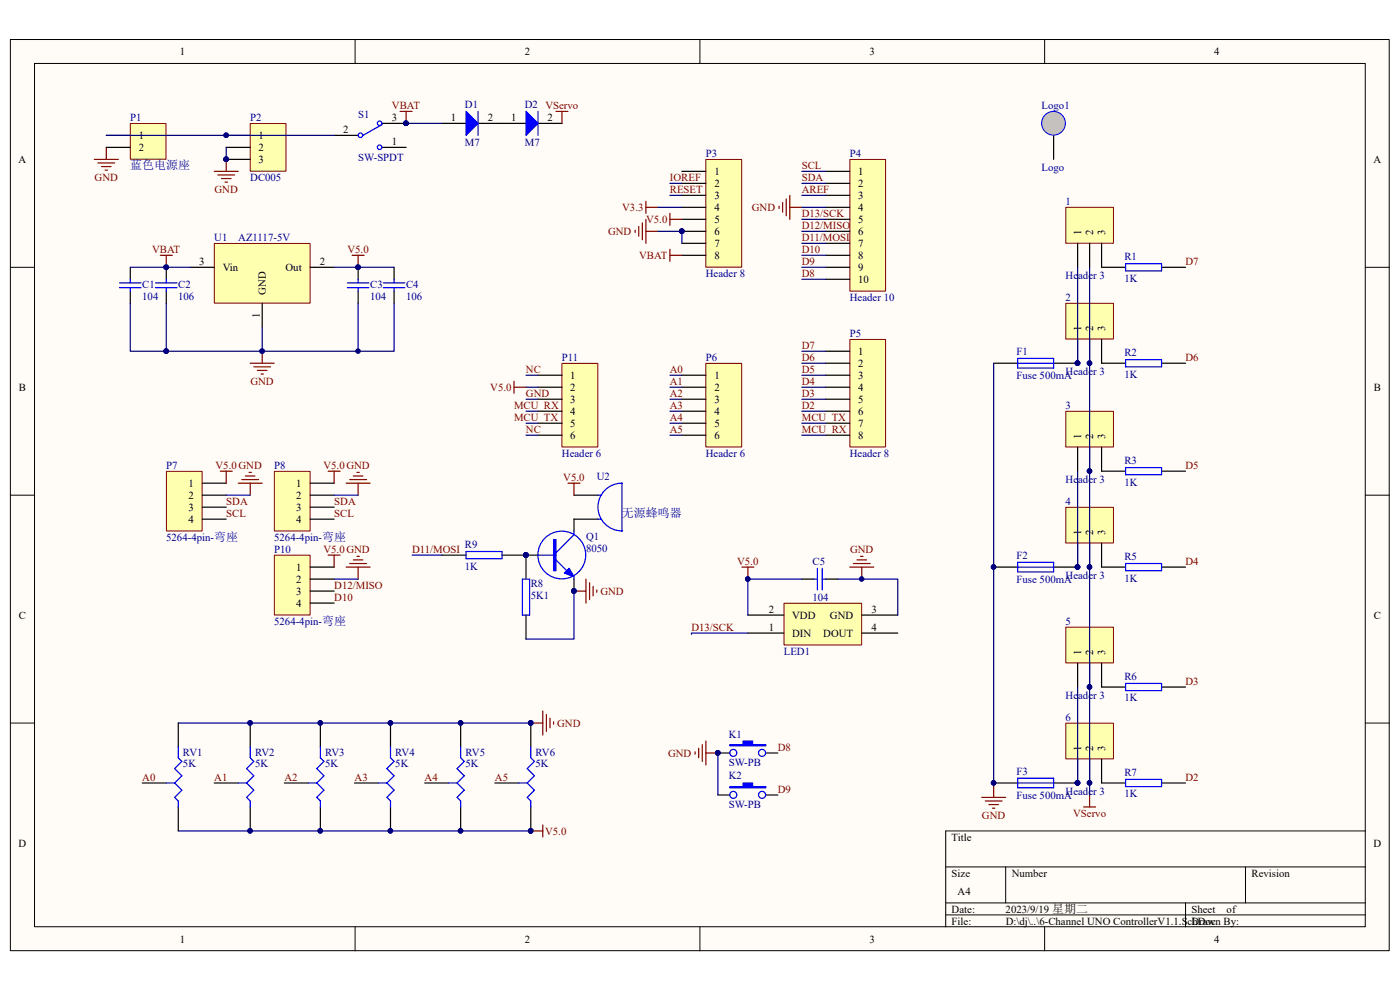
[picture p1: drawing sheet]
<svg xmlns="http://www.w3.org/2000/svg" width="297mm" height="210mm" viewBox="0 0 297 210" stroke-linecap="round" stroke-linejoin="round" font-family="sans-serif">
<path d="M2.2 8.4h292.5v193.3h-292.5z" fill="#fffcf8"/>
<path d="M2.2 8.4h292.5v193.3h-292.5z" fill="none" stroke="#000" stroke-width=".21"/>
<path d="M7.4 13.5h282.2v183.1h-282.2z" fill="#fffcf8"/>
<g fill="none" stroke="#000" stroke-width=".21">
<path d="M7.3 13.5h282.3v183.1h-282.3zM75.3 8.4v5.1M148.5 8.4v5.1M221.6 8.4v5.1M2.2 56.7h5.1M289.7 56.7h5.1M2.2 105h5.1M289.7 105h5.1M2.2 153.4h5.1M289.7 153.4h5.1M289.7 176.3h-89.1v20.3M75.3 196.6v5.1"/>
<path d="M148.5 196.6v5.1M200.6 183.9h89.1M200.6 191.5h89.1M200.6 194.1h89.1M213.4 183.9v7.6M221.6 196.6v5.1M251.5 191.5v5.1M264.2 183.9v7.6"/>
</g>
<path d="M149.8 77.1h7.6v17.7h-7.6z" fill="#ffffb0"/>
<path d="M149.7 77.1h7.7v17.7h-7.7z" fill="none" stroke="#800000" stroke-width=".21"/>
<path d="M144.7 79.6h5.1M144.7 82.1h5.1M144.7 84.7h5.1M144.7 87.2h5.1M144.7 89.8h5.1M144.7 92.3h5.1" fill="none" stroke="#000" stroke-width=".25"/>
<path d="M149.8 33.9h7.6v22.8h-7.6z" fill="#ffffb0"/>
<path d="M149.7 33.8h7.7v22.9h-7.7z" fill="none" stroke="#800000" stroke-width=".21"/>
<path d="M144.7 36.4h5.1M144.7 38.9h5.1M144.7 41.4h5.1M144.7 44h5.1M144.7 46.5h5.1M144.7 49.1h5.1M144.7 51.6h5.1M144.7 54.2h5.1" fill="none" stroke="#000" stroke-width=".25"/>
<circle cx="144.6" cy="49" r=".48" fill="#000080" stroke="#000080" stroke-width=".21"/>
<path d="M180.3 72.1h7.6v22.7h-7.6z" fill="#ffffb0"/>
<path d="M180.3 72h7.6v22.8h-7.6z" fill="none" stroke="#800000" stroke-width=".21"/>
<path d="M175.2 74.5h5.1M175.2 77.1h5.1M175.2 79.6h5.1M175.2 82.1h5.1M175.2 84.7h5.1M175.2 87.2h5.1M175.2 89.8h5.1M175.2 92.3h5.1" fill="none" stroke="#000" stroke-width=".25"/>
<path d="M180.3 33.9h7.6v27.9h-7.6z" fill="#ffffb0"/>
<path d="M180.3 33.8h7.6v28h-7.6z" fill="none" stroke="#800000" stroke-width=".21"/>
<path d="M175.2 36.4h5.1M175.2 38.9h5.1M175.2 41.4h5.1M175.2 44h5.1M175.2 46.5h5.1M175.2 49.1h5.1M175.2 51.6h5.1M175.2 54.2h5.1M175.2 56.7h5.1M175.2 59.2h5.1" fill="none" stroke="#000" stroke-width=".25"/>
<path d="M134.7 48.8v.5M135.5 48.1v2M136.3 47.3v3.6M137 42.7v2.6M137 46.5v5.1M137 44h2.6M137 49.1h2.6M142.1 45.3v2.5M142.1 52.9v2.5M142.1 46.5h2.6M142.1 54.2h2.6" fill="none" stroke="#800000" stroke-width=".25"/>
<path d="M35.3 100h7.6v12.6h-7.6z" fill="#ffffb0"/>
<path d="M35.3 100h7.6v12.6h-7.6z" fill="none" stroke="#800000" stroke-width=".21"/>
<path d="M42.9 102.5h5.1M42.9 105h5.1M42.9 107.6h5.1M42.9 110.1h5.1" fill="none" stroke="#000" stroke-width=".25"/>
<path d="M58.3 100h7.5v12.6h-7.5z" fill="#ffffb0"/>
<path d="M58.2 100h7.6v12.6h-7.6z" fill="none" stroke="#800000" stroke-width=".21"/>
<path d="M65.8 102.5h5.1M65.8 105h5.1M65.8 107.6h5.1M65.8 110.1h5.1" fill="none" stroke="#000" stroke-width=".25"/>
<path d="M58.3 117.8h7.5v12.7h-7.5z" fill="#ffffb0"/>
<path d="M58.2 117.8h7.6v12.7h-7.6z" fill="none" stroke="#800000" stroke-width=".21"/>
<path d="M27.6 56.7v2.5M35.3 56.7v2.5M76 56.7v2.5M83.6 56.7v2.5M27.6 61.8v2.5M35.3 61.8v2.5M76 61.8v2.5M83.6 61.8v2.5M65.8 120.3h5.1M65.8 122.9h5.1M65.8 125.4h5.1M65.8 127.9h5.1" fill="none" stroke="#000" stroke-width=".25"/>
<g fill="none" stroke="#800000" stroke-width=".25">
<path d="M34 54.2h2.5M35.3 54.2v2.5M74.7 54.2h2.5M76 54.2v2.5M165.3 43.7v.5M166 43v2M166.8 42.2v3.6M167.6 41.4v5.1M167.6 44h2.5M53.1 77.1h5.1M53.8 77.8h3.6M54.6 78.6h2"/>
<path d="M55.4 79.3h.5M55.6 74.5v2.6M46.7 100h2.6M48 100v2.5M69.6 100h2.6M70.9 100v2.5M50.5 102.5h5.1M51.3 101.7h3.6M52.1 101h2M52.8 100.2h.5M53.1 102.5v2.5M69.6 117.8h2.6"/>
<path d="M70.9 117.8v2.5M73.4 102.5h5.1M74.2 101.7h3.6M74.2 119.5h3.6M75 101h2M75 118.8h2M75.7 100.2h.5M75.7 118h.5M76 102.5v2.5M73.4 120.3h5.1M76 120.3v2.6"/>
</g>
<g fill="#000080" stroke="#000080" stroke-width=".21">
<circle cx="35.2" cy="56.7" r=".48"/>
<circle cx="76" cy="56.7" r=".48"/>
<circle cx="55.6" cy="74.5" r=".48"/>
<circle cx="76" cy="74.5" r=".48"/>
<circle cx="35.2" cy="74.5" r=".48"/>
</g>
<g fill="none" stroke="#00f" stroke-width=".25">
<path d="M27.6 59.2v.8M35.3 59.2v.8M76 59.2v.8M83.6 59.2v.8M25.4 61h4.5M25.4 60h4.5M27.6 61v.8M33 61h4.6M33 60h4.6M35.3 61v.8M73.7 61h4.6M73.7 60h4.6"/>
<path d="M76 61v.8M81.3 61h4.6M81.3 60h4.6M83.6 61v.8"/>
</g>
<g fill="none" stroke="#000080" stroke-width=".25">
<path d="M142.1 38.9h2.6M170.1 38.9h5.1M170.1 36.4h5.1M139.6 44h5.1M142.1 41.4h2.6M170.1 44h5.1M170.1 51.6h5.1M170.1 49.1h5.1M170.1 54.2h5.1M170.1 56.7h5.1M170.1 59.2h5.1M170.1 46.5h5.1"/>
<path d="M170.1 41.4h5.1M27.6 64.3v10.2h7.7M76 64.3v10.2M142.1 79.6h2.6M170.1 79.6h5.1M170.1 77.1h5.1M170.1 74.5h5.1M142.1 92.3h2.6M142.1 89.8h2.6M142.1 87.2h2.6M142.1 84.7h2.6M142.1 82.1h2.6"/>
<path d="M170.1 92.3h5.1M170.1 89.8h5.1M170.1 87.2h5.1M170.1 84.7h5.1M170.1 82.1h5.1M48 105h5.1M70.9 105h5.1M70.9 122.9h5.1"/>
</g>
<path d="M45.5 51.7h20.3v12.6h-20.3z" fill="#ffffb0"/>
<path d="M45.5 51.6h20.3v12.7h-20.3z" fill="none" stroke="#800000" stroke-width=".21"/>
<path d="M223.5 28.7v5.1M40.4 56.7h5.1M65.8 56.7h5.1M55.6 64.3v5.1" fill="none" stroke="#000" stroke-width=".25"/>
<path d="M27.6 56.7h12.8M70.9 56.7h12.7M55.6 69.4v5.1" fill="none" stroke="#000080" stroke-width=".25"/>
<circle cx="55.6" cy="74.5" r=".48" fill="#000080" stroke="#000080" stroke-width=".21"/>
<circle cx="223.5" cy="26.1" r="2.52" fill="#c0c0c0" stroke="#00f" stroke-width=".21"/>
<path d="M226.1 44h10.1v7.6h-10.1z" fill="#ffffb0"/>
<path d="M226.1 44h10.1v7.6h-10.1z" fill="none" stroke="#800000" stroke-width=".21"/>
<path d="M228.6 51.6v5.1M231.2 51.6v5.1M233.7 51.6v5.1M210.8 77.1h5.1M223.5 77.1h5.1" fill="none" stroke="#000" stroke-width=".25"/>
<circle cx="228.6" cy="77" r=".48" fill="#000080" stroke="#000080" stroke-width=".21"/>
<path d="M215.9 76h7.6v2.1h-7.6zM215.9 77.1h7.6" fill="none" stroke="#00f" stroke-width=".25"/>
<path d="M226.1 64.4h10.1v7.5h-10.1z" fill="#ffffb0"/>
<path d="M226.1 64.3h10.1v7.6h-10.1z" fill="none" stroke="#800000" stroke-width=".21"/>
<g fill="none" stroke="#000" stroke-width=".25">
<path d="M233.7 56.7h5.1M246.4 56.7h5.1M228.6 72v5.1M231.2 72v5.1M233.7 72v5.1h5.1M246.4 77.1h5.1M37.8 153.4v5.1M53.1 153.4v5.1M68 153.4v5.1M82.8 153.4v5.1M97.7 153.4v5.1M112.6 153.4v5.1"/>
<path d="M30.2 166.1h5.1M37.8 171.2v5.1M45.5 166.1h5M53.1 171.2v5.1M60.3 166.1h5.1M68 171.2v5.1M75.2 166.1h5.1M82.8 171.2v5.1M90.1 166.1h5.1M97.7 171.2v5.1M105 166.1h5.1M112.6 171.2v5.1"/>
</g>
<g fill="#000080" stroke="#000080" stroke-width=".21">
<circle cx="228.6" cy="77" r=".48"/>
<circle cx="231.1" cy="77" r=".48"/>
<circle cx="53.1" cy="176.3" r=".48"/>
<circle cx="53.1" cy="153.4" r=".48"/>
<circle cx="67.9" cy="176.3" r=".48"/>
<circle cx="67.9" cy="153.4" r=".48"/>
<circle cx="82.8" cy="176.3" r=".48"/>
<circle cx="82.8" cy="153.4" r=".48"/>
<circle cx="97.7" cy="176.3" r=".48"/>
<circle cx="97.7" cy="153.4" r=".48"/>
<circle cx="112.6" cy="176.3" r=".48"/>
<circle cx="112.6" cy="153.4" r=".48"/>
</g>
<g fill="none" stroke="#00f" stroke-width=".25">
<path d="M238.8 55.9h7.6v1.6h-7.6zM238.8 76.3h7.6v1.5h-7.6zM37.8 158.5v2.3l.8 .7-1.5 1.5 1.5 1.6-1.5 1.5M53.1 158.5v2.3l.7 .7-1.5 1.5 1.5 1.6-1.5 1.5M68 158.5v2.3l.7 .7-1.5 1.5 1.5 1.6-1.5 1.5M82.8 158.5v2.3l.8 .7-1.5 1.5 1.5 1.6-1.5 1.5M97.7 158.5v2.3l.8 .7-1.5 1.5 1.5 1.6-1.5 1.5M112.6 158.5v2.3l.8 .7-1.6 1.5 1.6 1.6-1.6 1.5M35.3 166.1h1.8M37.1 166.1l1.5 1.5-1.5 1.6 .7 .7v1.3M50.5 166.1h1.8M52.3 166.1l1.5 1.5-1.5 1.6 .8 .7v1.3"/>
<path d="M65.4 166.1h1.8M67.2 166.1l1.5 1.5-1.5 1.6 .8 .7v1.3M80.3 166.1h1.8M82.1 166.1l1.5 1.5-1.5 1.6 .7 .7v1.3M95.2 166.1h1.8M97 166.1l1.5 1.5-1.5 1.6 .7 .7v1.3M110.1 166.1h1.7M111.8 166.1l1.6 1.5-1.6 1.6 .8 .7v1.3"/>
</g>
<path d="M20 33.8h5.1M20.8 34.6h3.5M21.5 35.3h2.1M22.3 36.1h.5M22.6 31.3v2.5M112.6 153.4h2.6M115.2 150.8v5.1M115.9 151.6v3.6M116.7 152.4v2M117.4 153.1v.5" fill="none" stroke="#800000" stroke-width=".25"/>
<path d="M37.8 153.4h74.8M37.8 176.3h74.8" fill="none" stroke="#000080" stroke-width=".25"/>
<path d="M27.7 26.2h7.5v7.6h-7.5z" fill="#ffffb0"/>
<path d="M27.6 26.2h7.6v7.6h-7.6z" fill="none" stroke="#800000" stroke-width=".21"/>
<path d="M22.6 28.7h5M22.6 31.3h5M70.9 28.7h5.1M81.1 31.3h5.1M81.1 26.2h5.1" fill="none" stroke="#000" stroke-width=".25"/>
<path d="M84.9 23.6h2.5M86.2 23.6v2.6" fill="none" stroke="#800000" stroke-width=".25"/>
<circle cx="86.1" cy="26.1" r=".48" fill="#000080" stroke="#000080" stroke-width=".21"/>
<g fill="none" stroke="#00f" stroke-width=".25">
<path d="M81.1 26.4l-4.1 2.3"/>
<circle cx="76.5" cy="28.7" r=".48"/>
<circle cx="80.5" cy="26.2" r=".48"/>
<circle cx="80.5" cy="31.2" r=".48"/>
</g>
<path d="M53.1 26.2h7.6v10.1h-7.6z" fill="#ffffb0"/>
<path d="M53.1 26.2h7.6v10.1h-7.6z" fill="none" stroke="#800000" stroke-width=".21"/>
<path d="M48 28.7h5.1M48 31.3h5.1M48 33.8h5.1M152.3 159.7h2.5M162.5 159.7h2.5M152.3 168.6h2.5M162.5 168.6h2.5" fill="none" stroke="#000" stroke-width=".25"/>
<g fill="#000080" stroke="#000080" stroke-width=".21">
<circle cx="48" cy="28.7" r=".48"/>
<circle cx="48" cy="33.8" r=".48"/>
<circle cx="152.3" cy="159.7" r=".48"/>
</g>
<path d="M45.5 36.4h5M46.2 37.1h3.6M47 37.9h2M47.7 38.6h.5M48 33.8v2.6M147.5 159.5v.5M148.2 158.7v2.1M149 158v3.5M149.8 157.2v5.1M149.8 159.7h2.5" fill="none" stroke="#800000" stroke-width=".25"/>
<path d="M48 31.3v2.5M152.3 159.7v8.9" fill="none" stroke="#000080" stroke-width=".25"/>
<g fill="#00f" stroke="#00f" stroke-width=".25">
<path d="M154.8 158h2.8v-.8h2.1v.8h2.8v.2h-7.7z" fill-rule="evenodd"/>
<path d="M154.8 166.9h2.8v-.8h2.1v.8h2.8v.2h-7.7z" fill-rule="evenodd"/>
</g>
<g fill="none" stroke="#00f" stroke-width=".25">
<circle cx="155.6" cy="159.7" r=".75"/>
<circle cx="161.7" cy="159.7" r=".75"/>
<circle cx="155.6" cy="168.6" r=".75"/>
<circle cx="161.7" cy="168.6" r=".75"/>
</g>
<path d="M226.1 87.3h10.1v7.5h-10.1z" fill="#ffffb0"/>
<path d="M226.1 87.2h10.1v7.6h-10.1z" fill="none" stroke="#800000" stroke-width=".21"/>
<path d="M228.6 94.9v5.1M231.2 94.9v5.1M233.7 94.9v5.1M210.8 120.3h5.1M223.5 120.3h5.1" fill="none" stroke="#000" stroke-width=".25"/>
<g fill="#000080" stroke="#000080" stroke-width=".21">
<circle cx="231.1" cy="99.9" r=".48"/>
<circle cx="210.8" cy="120.3" r=".48"/>
<circle cx="228.6" cy="120.3" r=".48"/>
</g>
<path d="M215.9 119.3h7.6v2h-7.6zM215.9 120.3h7.6" fill="none" stroke="#00f" stroke-width=".25"/>
<path d="M226.1 107.7h10.1v7.5h-10.1z" fill="#ffffb0"/>
<path d="M226.1 107.6h10.1v7.6h-10.1z" fill="none" stroke="#800000" stroke-width=".21"/>
<path d="M233.7 100h5.1M246.4 100h5.1M228.6 115.2v5.1M231.2 115.2v5.1M233.7 115.2v5.1h5.1M246.4 120.3h5.1" fill="none" stroke="#000" stroke-width=".25"/>
<g fill="#000080" stroke="#000080" stroke-width=".21">
<circle cx="228.6" cy="120.3" r=".48"/>
<circle cx="231.1" cy="120.3" r=".48"/>
</g>
<path d="M238.8 99.2h7.6v1.5h-7.6zM238.8 119.5h7.6v1.6h-7.6z" fill="none" stroke="#00f" stroke-width=".25"/>
<path d="M210.8 77.1v89.5" fill="none" stroke="#000080" stroke-width=".25"/>
<path d="M208.3 169.2h5.1M209 169.9h3.6M209.8 170.7h2M210.6 171.4h.5M210.8 166.6v2.6" fill="none" stroke="#800000" stroke-width=".25"/>
<path d="M226.1 133.1h10.1v7.5h-10.1z" fill="#ffffb0"/>
<path d="M226.1 133.1h10.1v7.5h-10.1z" fill="none" stroke="#800000" stroke-width=".21"/>
<path d="M228.6 140.7v5M231.2 140.7v5M233.7 140.7v5M210.8 166.1h5.1M223.5 166.1h5.1" fill="none" stroke="#000" stroke-width=".25"/>
<g fill="#000080" stroke="#000080" stroke-width=".21">
<circle cx="231.1" cy="145.7" r=".48"/>
<circle cx="210.8" cy="166.1" r=".48"/>
<circle cx="228.6" cy="166.1" r=".48"/>
</g>
<path d="M215.9 165.1h7.6v2h-7.6zM215.9 166.1h7.6" fill="none" stroke="#00f" stroke-width=".25"/>
<path d="M226.1 153.5h10.1v7.5h-10.1z" fill="#ffffb0"/>
<path d="M226.1 153.4h10.1v7.6h-10.1z" fill="none" stroke="#800000" stroke-width=".21"/>
<g fill="none" stroke="#000" stroke-width=".25">
<path d="M93.8 26.2h5.1M101.4 26.2h10.2M114.1 26.2h5.1M93.8 117.8h5.1M106.5 117.8h7.6M111.6 117.8v5.1M121.8 105h5.1M126.9 110.1h-5.1v2.6M111.6 130.5v5.1M121.8 122.9v2.5M170.1 122.9h2.5M175.2 122.9h2.5"/>
<path d="M233.7 145.7h5.1M246.4 145.7h5.1M228.6 161v5.1M231.2 161v5.1M233.7 161v5.1h5.1M246.4 166.1h5.1"/>
</g>
<g fill="#000080" stroke="#000080" stroke-width=".21">
<circle cx="228.6" cy="166.1" r=".48"/>
<circle cx="231.1" cy="166.1" r=".48"/>
<circle cx="86.1" cy="26.1" r=".48"/>
<circle cx="228.6" cy="77" r=".48"/>
<circle cx="144.6" cy="49" r=".48"/>
<circle cx="35.2" cy="74.5" r=".48"/>
<circle cx="228.6" cy="120.3" r=".48"/>
<circle cx="111.6" cy="117.7" r=".48"/>
<circle cx="121.7" cy="125.4" r=".48"/>
<circle cx="182.8" cy="122.8" r=".48"/>
</g>
<g fill="none" stroke="#00f" stroke-width=".25">
<path d="M101.4 23.6v5.1M114.1 23.6v5.1M98.9 117h7.6v1.5h-7.6zM114.1 117.8h3.9M118 118.8l2.2 2.3M121.8 112.7v.7l-3.8 3.9M126.9 110.1h.7M126.9 105h.7M131.9 112.6h.1a5.1 5.1 0 0 1-5.1-5 5.1 5.1 0 0 1 5.1-5.1l-.1 10.2M110.8 122.9h1.6v7.6h-1.6zM121.8 122.3v.6M172.6 122.9h.8"/>
<path d="M173.4 120.6v4.5M174.4 122.9h.8M174.4 120.6v4.5M238.8 145h7.6v1.5h-7.6zM238.8 165.3h7.6v1.6h-7.6z"/>
<circle cx="119.2" cy="117.7" r="5.1"/>
</g>
<g fill="#00f" stroke="#00f" stroke-width=".25">
<path d="M98.9 23.6l2.5 2.6-2.5 2.5z"/>
<path d="M111.6 23.6l2.5 2.6-2.5 2.5z"/>
<path d="M119.7 121.6l1.1-1 1 1.7z"/>
<path d="M117.4 114.5h.6v6.6h-.6z" fill-rule="evenodd"/>
</g>
<path d="M22.6 28.7h48.3M86.2 26.2h7.6M139.6 49.1h5.1v2.5M228.6 56.7v20.4M231.2 56.7v111.9M35.3 64.3v10.2h48.3v-10.2M228.6 100v20.3M87.4 117.8h6.4M121.8 125.4v10.2h-10.2M228.6 145.7v20.4" fill="none" stroke="#000080" stroke-width=".25"/>
<g fill="none" stroke="#800000" stroke-width=".25">
<path d="M118 23.6h2.5M119.2 23.6v2.6M120.5 102.5h2.5M121.8 102.5v2.5M181 119.5h3.6M181.8 118.8h2M182.6 118h.5M121.8 125.4h2.5M124.3 122.9v5M125.1 123.6v3.6M125.8 124.4v2M126.6 125.1v.6"/>
<path d="M180.3 120.3h5.1M182.8 120.3v2.6M229.9 171.2h2.5M231.2 168.6v2.6"/>
</g>
<path d="M166.4 128h16.4v8.8h-16.4z" fill="#ffffb0"/>
<path d="M166.3 128h16.5v8.8h-16.5z" fill="none" stroke="#800000" stroke-width=".21"/>
<path d="M158.7 130.5h7.6M158.7 134.3h7.6M182.8 130.5h7.7M182.8 134.3h7.7" fill="none" stroke="#000" stroke-width=".25"/>
<path d="M158.7 134.3h-12v.3M170.1 122.9h-11.4v7.6M177.7 122.9h12.8v7.6" fill="none" stroke="#000080" stroke-width=".25"/>
<g fill="#000080" stroke="#000080" stroke-width=".21">
<circle cx="158.6" cy="122.8" r=".48"/>
<circle cx="112.6" cy="176.3" r=".48"/>
</g>
<path d="M157.4 120.3h2.5M158.7 120.3v2.6M112.6 176.3h2.6M115.2 175v2.5" fill="none" stroke="#800000" stroke-width=".25"/>
<path d="M119.3 77.1h7.5v17.7h-7.5z" fill="#ffffb0"/>
<path d="M119.2 77.1h7.6v17.7h-7.6z" fill="none" stroke="#800000" stroke-width=".21"/>
<path d="M114.1 79.6h5.1M114.1 82.1h5.1M114.1 84.7h5.1M114.1 87.2h5.1M114.1 89.8h5.1M114.1 92.3h5.1" fill="none" stroke="#000" stroke-width=".25"/>
<path d="M111.6 79.6h2.5M111.6 82.1h2.5M111.6 84.7h2.5M111.6 87.2h2.5M111.6 89.8h2.5M111.6 92.3h2.5" fill="none" stroke="#000080" stroke-width=".25"/>
<path d="M109 80.9v2.5M109 82.1h2.6" fill="none" stroke="#800000" stroke-width=".25"/>
<g font-size="2.5" fill="#000080">
<text x="27.6" y="35.9">蓝色电源座</text>
<text x="132" y="109.6">无源蜂鸣器</text>
</g>
<g font-size="2.3">
<text x="38.2" y="11.7">1</text>
<text x="111.3" y="11.7">2</text>
<text x="184.5" y="11.7">3</text>
<text x="257.6" y="11.7">4</text>
<text x="29.4" y="29.5">1</text>
<text x="54.9" y="29.5">1</text>
<text x="72.8" y="28.2">2</text>
<text x="83.1" y="25.7">3</text>
<text x="95.7" y="25.7">1</text>
<text x="103.5" y="25.7">2</text>
<text x="108.4" y="25.7">1</text>
<text x="116.2" y="25.7">2</text>
<text x="3.9" y="34.6">A</text>
<text x="29.4" y="32">2</text>
<text x="54.9" y="32">2</text>
<text x="54.9" y="34.6">3</text>
<text x="83.1" y="30.8">1</text>
<text x="291.4" y="34.6">A</text>
<text x="151.6" y="37.1">1</text>
<text x="151.6" y="39.7">2</text>
<text x="182.1" y="37.1">1</text>
<text x="182.1" y="39.7">2</text>
<text x="151.6" y="42.2">3</text>
<text x="151.6" y="44.7">4</text>
<text x="151.6" y="47.3">5</text>
<text x="182.1" y="42.2">3</text>
<text x="182.1" y="44.7">4</text>
<text x="182.1" y="47.3">5</text>
<text x="151.6" y="49.8">6</text>
<text x="151.6" y="52.4">7</text>
<text x="182.1" y="49.8">6</text>
<text x="182.1" y="52.4">7</text>
<text x="229.4" y="49.8" transform="rotate(-90 229.4 49.8)">1</text>
<text x="231.9" y="49.8" transform="rotate(-90 231.9 49.8)">2</text>
<text x="234.5" y="49.8" transform="rotate(-90 234.5 49.8)">3</text>
<text x="42.2" y="56.2">3</text>
<text x="47.2" y="57.5">Vin</text>
<text x="60.6" y="57.5">Out</text>
<text x="67.8" y="56.2">2</text>
<text x="151.6" y="54.9">8</text>
<text x="182.1" y="54.9">8</text>
<text x="182.1" y="57.5">9</text>
<text x="56.4" y="62.6" transform="rotate(-90 56.4 62.6)">GND</text>
<text x="182.1" y="60">10</text>
<text x="55.1" y="67.5" transform="rotate(-90 55.1 67.5)">1</text>
<text x="229.4" y="70.2" transform="rotate(-90 229.4 70.2)">1</text>
<text x="231.9" y="70.2" transform="rotate(-90 231.9 70.2)">2</text>
<text x="234.5" y="70.2" transform="rotate(-90 234.5 70.2)">3</text>
<text x="182.1" y="75.3">1</text>
<text x="182.1" y="77.9">2</text>
<text x="4" y="82.9">B</text>
<text x="121" y="80.4">1</text>
<text x="121" y="82.9">2</text>
<text x="151.6" y="80.4">1</text>
<text x="151.6" y="82.9">2</text>
<text x="182.1" y="80.4">3</text>
<text x="182.1" y="82.9">4</text>
<text x="291.5" y="82.9">B</text>
<text x="121" y="85.5">3</text>
<text x="121" y="88">4</text>
<text x="151.6" y="85.5">3</text>
<text x="151.6" y="88">4</text>
<text x="182.1" y="85.5">5</text>
<text x="182.1" y="88">6</text>
<text x="121" y="90.6">5</text>
<text x="121" y="93.1">6</text>
<text x="151.6" y="90.6">5</text>
<text x="151.6" y="93.1">6</text>
<text x="182.1" y="90.6">7</text>
<text x="182.1" y="93.1">8</text>
<text x="229.4" y="93.1" transform="rotate(-90 229.4 93.1)">1</text>
<text x="231.9" y="93.1" transform="rotate(-90 231.9 93.1)">2</text>
<text x="234.5" y="93.1" transform="rotate(-90 234.5 93.1)">3</text>
<text x="40" y="103.3">1</text>
<text x="40" y="105.8">2</text>
<text x="62.9" y="103.3">1</text>
<text x="62.9" y="105.8">2</text>
<text x="40" y="108.4">3</text>
<text x="40" y="110.9">4</text>
<text x="62.9" y="108.4">3</text>
<text x="62.9" y="110.9">4</text>
<text x="229.4" y="113.5" transform="rotate(-90 229.4 113.5)">1</text>
<text x="231.9" y="113.5" transform="rotate(-90 231.9 113.5)">2</text>
<text x="234.5" y="113.5" transform="rotate(-90 234.5 113.5)">3</text>
<text x="62.9" y="121.1">1</text>
<text x="62.9" y="123.6">2</text>
<text x="4" y="131.3">C</text>
<text x="62.9" y="126.2">3</text>
<text x="62.9" y="128.7">4</text>
<text x="163.1" y="130">2</text>
<text x="168.1" y="131.3">VDD</text>
<text x="176.1" y="131.3">GND</text>
<text x="184.9" y="130">3</text>
<text x="291.5" y="131.3">C</text>
<text x="163.1" y="133.8">1</text>
<text x="168.1" y="135.1">DIN</text>
<text x="174.7" y="135.1">DOUT</text>
<text x="184.9" y="133.8">4</text>
<text x="229.4" y="138.9" transform="rotate(-90 229.4 138.9)">1</text>
<text x="231.9" y="138.9" transform="rotate(-90 231.9 138.9)">2</text>
<text x="234.5" y="138.9" transform="rotate(-90 234.5 138.9)">3</text>
<text x="229.4" y="159.2" transform="rotate(-90 229.4 159.2)">1</text>
<text x="231.9" y="159.2" transform="rotate(-90 231.9 159.2)">2</text>
<text x="234.5" y="159.2" transform="rotate(-90 234.5 159.2)">3</text>
<text x="3.9" y="179.6">D</text>
<text x="201.9" y="178.3">Title</text>
<text x="291.4" y="179.6">D</text>
<text x="201.9" y="186">Size</text>
<text x="214.6" y="186">Number</text>
<text x="265.5" y="186">Revision</text>
<text x="203.2" y="189.8">A4</text>
<text x="201.9" y="193.6">Date:</text>
<text x="201.9" y="196.1">File:</text>
<text x="213.3" y="193.6">2023/9/19 星期二</text>
<text x="213.4" y="196.1">D:\dj\..\6-Channel UNO ControllerV1.1.SchDoc</text>
<text x="252.8" y="193.6">Sheet</text>
<text x="252.8" y="196.1">Drawn By:</text>
<text x="260.2" y="193.6">of</text>
<text x="38.2" y="199.9">1</text>
<text x="111.3" y="199.9">2</text>
<text x="184.5" y="199.9">3</text>
<text x="257.6" y="199.9">4</text>
</g>
<g font-size="2.3" fill="#800000">
<text x="83.1" y="23.1">VBAT</text>
<text x="170.1" y="35.9">SCL</text>
<text x="20.1" y="38.4">GND</text>
<text x="45.5" y="40.9">GND</text>
<text x="142.1" y="40.9">RESET</text>
<text x="142.1" y="38.4">IOREF</text>
<text x="170.1" y="38.4">SDA</text>
<text x="170.1" y="40.9">AREF</text>
<text x="132" y="44.7">V3.3</text>
<text x="137.1" y="47.3">V5.0</text>
<text x="159.5" y="44.7">GND</text>
<text x="170.1" y="46">D13/SCK</text>
<text x="32.3" y="53.7">VBAT</text>
<text x="73.7" y="53.7">V5.0</text>
<text x="129" y="49.8">GND</text>
<text x="170.1" y="53.7">D10</text>
<text x="170.1" y="51.1">D11/MOSI</text>
<text x="170.1" y="48.6">D12/MISO</text>
<text x="135.6" y="54.9">VBAT</text>
<text x="170.1" y="58.8">D8</text>
<text x="170.1" y="56.2">D9</text>
<text x="251.5" y="56.2">D7</text>
<text x="170.1" y="76.6">D6</text>
<text x="170.1" y="74">D7</text>
<text x="251.5" y="76.6">D6</text>
<text x="53.1" y="81.7">GND</text>
<text x="104" y="82.9">V5.0</text>
<text x="111.6" y="79.1">NC</text>
<text x="142.1" y="79.1">A0</text>
<text x="142.1" y="81.7">A1</text>
<text x="170.1" y="81.7">D4</text>
<text x="170.1" y="79.1">D5</text>
<text x="109.1" y="86.7">MCU_RX</text>
<text x="109.1" y="89.3">MCU_TX</text>
<text x="111.6" y="84.2">GND</text>
<text x="142.1" y="84.2">A2</text>
<text x="142.1" y="86.7">A3</text>
<text x="142.1" y="89.3">A4</text>
<text x="170.1" y="89.3">MCU_TX</text>
<text x="170.1" y="86.7">D2</text>
<text x="170.1" y="84.2">D3</text>
<text x="111.6" y="91.8">NC</text>
<text x="142.1" y="91.8">A5</text>
<text x="170.1" y="91.8">MCU_RX</text>
<text x="45.7" y="99.4">V5.0GND</text>
<text x="68.6" y="99.4">V5.0GND</text>
<text x="119.5" y="102">V5.0</text>
<text x="251.5" y="99.4">D5</text>
<text x="48" y="107.1">SDA</text>
<text x="70.9" y="107.1">SDA</text>
<text x="48" y="109.6">SCL</text>
<text x="70.9" y="109.6">SCL</text>
<text x="68.6" y="117.3">V5.0GND</text>
<text x="87.4" y="117.3">D11/MOSI</text>
<text x="156.4" y="119.8">V5.0</text>
<text x="180.3" y="117.3">GND</text>
<text x="251.5" y="119.8">D4</text>
<text x="70.9" y="124.9">D12/MISO</text>
<text x="70.9" y="127.4">D10</text>
<text x="127.4" y="126.2">GND</text>
<text x="146.7" y="133.8">D13/SCK</text>
<text x="251.5" y="145.2">D3</text>
<text x="118.2" y="154.1">GND</text>
<text x="141.7" y="160.5">GND</text>
<text x="165" y="159.3">D8</text>
<text x="30.2" y="165.6">A0</text>
<text x="45.5" y="165.6">A1</text>
<text x="60.3" y="165.6">A2</text>
<text x="75.2" y="165.6">A3</text>
<text x="90.1" y="165.6">A4</text>
<text x="105" y="165.6">A5</text>
<text x="251.5" y="165.6">D2</text>
<text x="165" y="168.1">D9</text>
<text x="208.3" y="173.7">GND</text>
<text x="227.7" y="173.2">VServo</text>
<text x="115.7" y="177">V5.0</text>
</g>
<g font-size="2.3" fill="#000080">
<text x="98.6" y="22.9">D1</text>
<text x="111.3" y="22.9">D2 VServo</text>
<text x="221" y="23.1">Logo1</text>
<text x="27.6" y="25.7">P1</text>
<text x="53.1" y="25.7">P2</text>
<text x="76" y="24.9">S1</text>
<text x="76" y="34.1">SW-SPDT</text>
<text x="98.6" y="31">M7</text>
<text x="111.3" y="31">M7</text>
<text x="149.7" y="33.3">P3</text>
<text x="180.3" y="33.3">P4</text>
<text x="53.1" y="38.4">DC005</text>
<text x="221" y="36.4">Logo</text>
<text x="226.1" y="43.5">1</text>
<text x="45.5" y="51.1">U1</text>
<text x="50.5" y="51.1">AZ1117-5V</text>
<text x="149.7" y="58.8">Header 8</text>
<text x="226.1" y="59.3">Header 3</text>
<text x="238.5" y="55.2">R1</text>
<text x="238.5" y="59.8">1K</text>
<text x="30.2" y="61">C1</text>
<text x="30.2" y="63.6">104</text>
<text x="37.8" y="61">C2</text>
<text x="37.8" y="63.6">106</text>
<text x="78.5" y="61">C3</text>
<text x="78.5" y="63.6">104</text>
<text x="86.1" y="61">C4</text>
<text x="86.1" y="63.6">106</text>
<text x="180.3" y="63.8">Header 10</text>
<text x="226.1" y="63.8">2</text>
<text x="180.3" y="71.5">P5</text>
<text x="119.2" y="76.6">P11</text>
<text x="149.7" y="76.6">P6</text>
<text x="215.6" y="75.3">F1</text>
<text x="238.5" y="75.5">R2</text>
<text x="215.6" y="80.4">Fuse 500mA</text>
<text x="226.1" y="79.6">Header 3</text>
<text x="238.5" y="80.1">1K</text>
<text x="226.1" y="86.7">3</text>
<text x="35.3" y="99.4">P7</text>
<text x="58.2" y="99.4">P8</text>
<text x="119.2" y="96.9">Header 6</text>
<text x="126.6" y="101.7">U2</text>
<text x="149.7" y="96.9">Header 6</text>
<text x="180.3" y="96.9">Header 8</text>
<text x="238.5" y="98.4">R3</text>
<text x="226.1" y="102.5">Header 3</text>
<text x="226.1" y="107.1">4</text>
<text x="238.5" y="103">1K</text>
<text x="35.3" y="114.7">5264-4pin-弯座</text>
<text x="58.2" y="114.7">5264-4pin-弯座</text>
<text x="58.2" y="117.3">P10</text>
<text x="98.6" y="116.2">R9</text>
<text x="124.3" y="114.5">Q1</text>
<text x="124.3" y="117">8050</text>
<text x="172.4" y="119.8">C5</text>
<text x="215.6" y="118.5">F2</text>
<text x="238.5" y="118.8">R5</text>
<text x="98.6" y="120.8">1K</text>
<text x="112.6" y="124.6">R8</text>
<text x="215.6" y="123.6">Fuse 500mA</text>
<text x="226.1" y="122.9">Header 3</text>
<text x="238.5" y="123.4">1K</text>
<text x="112.6" y="127.2">5K1</text>
<text x="172.4" y="127.4">104</text>
<text x="58.2" y="132.5">5264-4pin-弯座</text>
<text x="226.1" y="132.5">5</text>
<text x="166.3" y="138.9">LED1</text>
<text x="226.1" y="148.3">Header 3</text>
<text x="238.5" y="144.2">R6</text>
<text x="238.5" y="148.8">1K</text>
<text x="226.1" y="152.9">6</text>
<text x="38.8" y="160.3">RV1</text>
<text x="54.1" y="160.3">RV2</text>
<text x="69" y="160.3">RV3</text>
<text x="83.9" y="160.3">RV4</text>
<text x="98.8" y="160.3">RV5</text>
<text x="113.6" y="160.3">RV6</text>
<text x="154.6" y="156.5">K1</text>
<text x="38.8" y="162.8">5K</text>
<text x="54.1" y="162.8">5K</text>
<text x="69" y="162.8">5K</text>
<text x="83.9" y="162.8">5K</text>
<text x="98.8" y="162.8">5K</text>
<text x="113.6" y="162.8">5K</text>
<text x="154.6" y="162.6">SW-PB</text>
<text x="154.6" y="165.4">K2</text>
<text x="215.6" y="164.3">F3</text>
<text x="238.5" y="164.6">R7</text>
<text x="154.6" y="171.4">SW-PB</text>
<text x="215.6" y="169.4">Fuse 500mA</text>
<text x="226.1" y="168.7">Header 3</text>
<text x="238.5" y="169.2">1K</text>
</g>
</svg>
